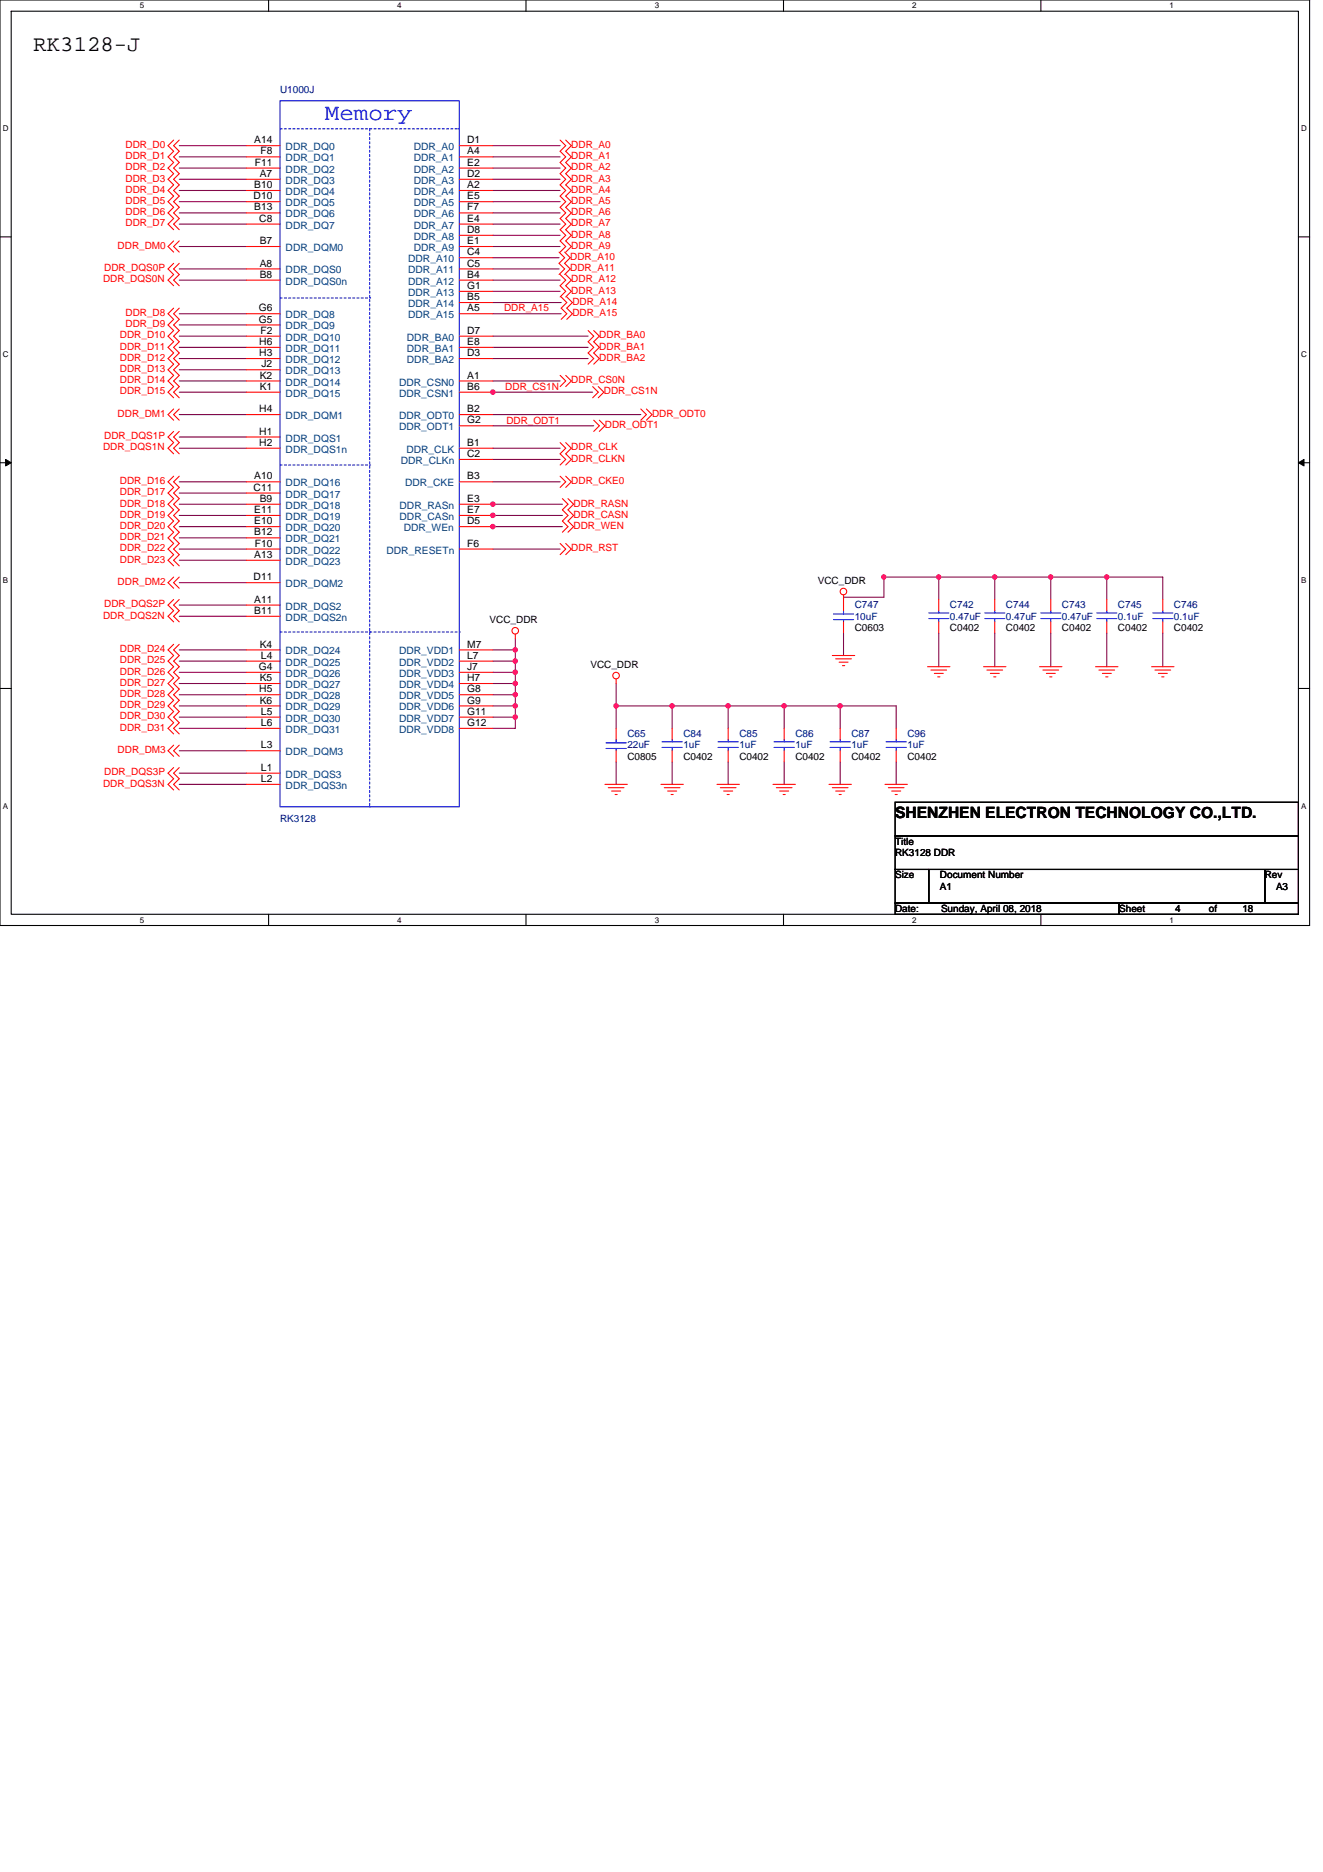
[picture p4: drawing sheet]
<svg xmlns="http://www.w3.org/2000/svg" width="210mm" height="297mm" viewBox="0 0 210 297" stroke-linecap="round" stroke-linejoin="round" font-family="sans-serif">
<path d="M0 0h207.9v146.9h-207.9zM1.8 1.8h204.3v143.3h-204.3z" fill="none" stroke="#000" stroke-width=".17"/>
<g fill="#fff">
<path d="M22.2 .2h.7v1.4h-.7z"/>
<path d="M22.2 145.3h.7v1.4h-.7z"/>
</g>
<path d="M42.6 0v1.8M42.6 145.1v1.8" fill="none" stroke="#000" stroke-width=".17"/>
<g fill="#fff">
<path d="M63.1 .2h.7v1.4h-.7z"/>
<path d="M63.1 145.3h.7v1.4h-.7z"/>
</g>
<path d="M83.5 0v1.8M83.5 145.1v1.8" fill="none" stroke="#000" stroke-width=".17"/>
<g fill="#fff">
<path d="M103.9 .2h.7v1.4h-.7z"/>
<path d="M103.9 145.3h.7v1.4h-.7z"/>
</g>
<path d="M124.4 0v1.8M124.4 145.1v1.8" fill="none" stroke="#000" stroke-width=".17"/>
<g fill="#fff">
<path d="M144.8 .2h.7v1.4h-.7z"/>
<path d="M144.8 145.3h.7v1.4h-.7z"/>
</g>
<path d="M165.2 0v1.8M165.2 145.1v1.8" fill="none" stroke="#000" stroke-width=".17"/>
<g fill="#fff">
<path d="M185.6 .2h.7v1.4h-.7z"/>
<path d="M185.6 145.3h.7v1.4h-.7z"/>
<path d="M.4 19.7h1v1.4h-1z"/>
<path d="M206.5 19.7h.9v1.4h-.9z"/>
<path d="M.4 55.5h1v1.4h-1z"/>
<path d="M206.5 55.5h.9v1.4h-.9z"/>
</g>
<path d="M0 37.6h1.8M206.1 37.6h1.8" fill="none" stroke="#000" stroke-width=".17"/>
<g fill="#fff">
<path d="M.4 91.3h.9v1.5h-.9z"/>
<path d="M206.5 91.3h.9v1.5h-.9z"/>
</g>
<path d="M0 73.4h1.8M206.1 73.4h1.8" fill="none" stroke="#000" stroke-width=".17"/>
<path d="M.9 72.9l.9 .5-.9 .5zM206.1 73.4l.9-.5v1z" fill="#000" stroke="#000" stroke-width=".16"/>
<g fill="#fff">
<path d="M.4 127.1h.9v1.5h-.9z"/>
<path d="M206.5 127.1h.9v1.5h-.9z"/>
</g>
<path d="M0 109.2h1.8M206.1 109.2h1.8M142.1 127.3h64v5.3h-64zM142.1 132.6h64v5.4h-64zM142.1 138h5.3v5.3h-5.3zM147.4 138h53.3v5.3h-53.3zM200.7 138h5.4v5.3h-5.4zM142.1 143.3h35.5v1.8h-35.5zM177.6 143.3h28.5v1.8h-28.5z" fill="none" stroke="#000" stroke-width=".17"/>
<g fill="none" stroke="#800040" stroke-width=".17">
<path d="M28.4 28.4h10.7M28.4 24.9h10.7M28.4 30.2h10.7M28.4 33.8h10.7M28.4 23.1h10.7M28.4 32h10.7M28.4 26.7h10.7M28.4 35.6h10.7M28.4 39.1h10.7M78.2 37.3h10.7M78.2 24.9h10.7M78.2 35.6h10.7"/>
<path d="M78.2 28.4h10.7M78.2 26.7h10.7M78.2 30.2h10.7M78.2 33.8h10.7M78.2 23.1h10.7M78.2 39.1h10.7M78.2 32h10.7M28.4 44.4h10.7M28.4 42.7h10.7M28.4 51.6h10.7M28.4 56.9h10.7M28.4 55.1h10.7"/>
<path d="M28.4 53.3h10.7M28.4 49.8h10.7M28.4 58.7h10.7M78.2 44.4h10.7M78.2 42.7h10.5M78.2 46.2h10.7M78.2 40.9h10.5M78.2 48h10.9M78.2 49.8h10.9M78.2 53.3h15.1M78.2 56.9h15.1M78.2 55.1h15.1"/>
<path d="M28.4 60.5h10.7M28.4 62.2h10.7M28.4 69.3h10.7M28.4 71.1h10.7M28.4 65.8h10.7M28.4 76.5h10.7M28.4 78.2h10.7M78.1 62.2h16M78.2 65.8h23.5M78.2 60.5h10.7M78.2 72.9h10.7M78.2 71.1h10.7"/>
<path d="M78.2 76.5h10.7M78.2 67.6h16M28.4 81.8h10.7M28.4 85.3h10.7M28.4 88.9h10.7M28.4 80h10.7M28.4 83.6h10.7M28.4 87.1h10.7M28.4 96h10.7M28.4 97.8h10.7M28.4 92.5h10.7M78.1 81.8h11.2"/>
<path d="M78.2 87.1h10.7M89.3 80h-11.2M89.3 83.6h-11.2M140.1 91.6h.2M140.3 91.6h8.7M140.3 91.6v3.2h-6.4v.3M149 91.6v3.5M149 91.6h8.9M157.9 91.6v3.5M157.9 91.6h8.9M166.8 91.6v3.5M166.8 91.6h8.9"/>
<path d="M175.7 91.6v3.5M175.7 91.6h8.9v3.5M28.4 113.8h10.7M28.4 115.6h10.7M28.4 112h10.7M28.4 108.5h10.7M28.4 103.1h10.7M28.4 106.7h10.7M28.4 110.2h10.7M28.4 104.9h10.7M28.4 119.1h10.7M78.2 110.2h3.6"/>
<path d="M78.2 103.1h3.6M78.2 104.9h3.6M78.2 106.7h3.6M78.2 108.5h3.6M78.2 112h3.6M78.2 113.8h3.6M81.8 103.1v1.8M81.8 108.5v1.7M81.8 101.3v1.8M81.8 104.9v1.8M81.8 106.7v1.8M81.8 110.2v1.8"/>
<path d="M81.8 112v1.8M81.8 113.8v1.8h-3.6M97.8 108.5v7.1M97.8 112h8.9M106.7 112v3.6M106.7 112h8.9M115.6 112h8.9M115.6 112v3.6M124.5 112h8.8M124.5 112v3.6M133.3 112h8.9v3.6M133.4 112v3.6"/>
<path d="M133.9 100.5v3.5h-.2M149 100.5v5.3M157.9 100.5v5.3M166.8 100.5v5.3M175.7 100.5v5.3M184.6 100.5v5.3M28.4 124.5h10.7M28.4 122.7h10.7M97.8 120.9v3.6M106.7 120.9v3.6M115.6 120.9v3.6M124.5 120.9v3.6"/>
<path d="M133.3 120.9v3.6M142.2 120.9v3.6"/>
</g>
<g fill="#f0f" stroke="#f0f" stroke-width=".17">
<circle cx="81.8" cy="103.1" r=".35"/>
<circle cx="81.8" cy="104.9" r=".35"/>
<circle cx="81.8" cy="106.7" r=".35"/>
<circle cx="81.8" cy="108.4" r=".35"/>
<circle cx="81.8" cy="112" r=".35"/>
<circle cx="81.8" cy="110.2" r=".35"/>
<circle cx="81.8" cy="113.8" r=".35"/>
<circle cx="78.2" cy="81.8" r=".35"/>
<circle cx="78.2" cy="83.6" r=".35"/>
<circle cx="78.2" cy="80" r=".35"/>
<circle cx="78.2" cy="62.2" r=".35"/>
<circle cx="157.9" cy="91.6" r=".35"/>
<circle cx="149" cy="91.6" r=".35"/>
<circle cx="166.8" cy="91.6" r=".35"/>
<circle cx="175.6" cy="91.6" r=".35"/>
<circle cx="140.3" cy="91.6" r=".34"/>
<circle cx="106.7" cy="112" r=".35"/>
<circle cx="97.8" cy="112" r=".35"/>
<circle cx="115.6" cy="112" r=".35"/>
<circle cx="133.3" cy="112" r=".35"/>
<circle cx="124.4" cy="112" r=".35"/>
</g>
<g fill="none" stroke="#f00" stroke-width=".17">
<path d="M27.6 22.2l-.9 .9 .9 .9-.9 .9 .9 .9-.9 .9 .9 .9-.9 .8 .9 .9-.9 .9 .9 .9-.9 .9 .9 .9-.9 .9 .9 .9-.9 .9 .9 .8M27.6 38.2l-.9 .9 .9 .9M28.4 22.2l-.8 .9 .8 .9-.8 .9 .8 .9-.8 .9 .8 .9-.8 .8 .8 .9-.8 .9 .8 .9-.8 .9 .8 .9-.8 .9 .8 .9-.8 .9 .8 .8M28.4 38.2l-.8 .9 .8 .9M39.1 39.1h5.3M39.1 23.1h5.3M39.1 24.9h5.3M39.1 26.7h5.3M39.1 28.4h5.3M39.1 30.2h5.3M39.1 32h5.3M39.1 33.8h5.3"/>
<path d="M39.1 35.6h5.3M72.9 23.1h5.3M72.9 24.9h5.3M72.9 26.7h5.3M72.9 28.4h5.3M72.9 30.2h5.3M72.9 32h5.3M72.9 33.8h5.3M72.9 35.6h5.3M72.9 37.3h5.3M72.9 39.1h5.3M88.9 22.2l.9 .9-.9 .9 .9 .9-.9 .9 .9 .9-.9 .9 .9 .8-.9 .9 .9 .9-.9 .9 .9 .9-.9 .9 .9 .9-.9 .9 .9 .9-.9 .8 .9 .9-.9 .9 .9 .9-.9 .9"/>
<path d="M89.8 22.2l.9 .9-.9 .9 .9 .9-.9 .9 .9 .9-.9 .9 .9 .8-.9 .9 .9 .9-.9 .9 .9 .9-.9 .9 .9 .9-.9 .9 .9 .9-.9 .8 .9 .9-.9 .9 .9 .9-.9 .9M27.6 41.8l-.9 .9 .9 .9-.9 .8 .9 .9M27.6 48.9l-.9 .9 .9 .9-.9 .9 .9 .9-.9 .8 .9 .9-.9 .9 .9 .9-.9 .9 .9 .9-.9 .9 .9 .9-.9 .9 .9 .8-.9 .9 .9 .9M28.4 41.8l-.8 .9 .8 .9-.8 .8 .8 .9M28.4 48.9l-.8 .9 .8 .9-.8 .9 .8 .9-.8 .8 .8 .9-.8 .9 .8 .9-.8 .9 .8 .9-.8 .9 .8 .9-.8 .9 .8 .8-.8 .9 .8 .9M39.1 42.7h5.3M39.1 44.4h5.3M39.1 49.8h5.3M39.1 51.6h5.3M39.1 53.3h5.3M39.1 55.1h5.3M39.1 56.9h5.3"/>
<path d="M39.1 58.7h5.3M72.9 53.3h5.3M72.9 55.1h5.3M72.9 56.9h5.3M72.9 40.9h5.3M72.9 42.7h5.3M72.9 44.4h5.3M72.9 46.2h5.3M72.9 48h5.3M72.9 49.8h5.3M88.7 40l.9 .9-.9 .9 .9 .9-.9 .9M88.9 59.6l.9 .9-.9 .8"/>
<path d="M88.9 43.6l.9 .8-.9 .9 .9 .9-.9 .9M89.1 47.1l.9 .9-.9 .9 .9 .9-.9 .9M89.6 40l.9 .9-.9 .9 .9 .9-.9 .9M89.8 59.6l.9 .9-.9 .8M89.8 43.6l.9 .8-.9 .9 .9 .9-.9 .9M90 47.1l.8 .9-.8 .9 .8 .9-.8 .9M93.3 52.5l.9 .8-.9 .9 .9 .9-.9 .9 .9 .9-.9 .9M94.2 52.5l.9 .8-.9 .9 .9 .9-.9 .9 .9 .9-.9 .9M27.6 64.9l-.9 .9 .9 .9M27.6 68.5l-.9 .8 .9 .9-.9 .9 .9 .9M27.6 75.6l-.9 .9 .9 .8-.9 .9 .9 .9-.9 .9 .9 .9-.9 .9 .9 .9-.9 .9 .9 .9-.9 .8 .9 .9-.9 .9 .9 .9-.9 .9 .9 .9M28.4 64.9l-.8 .9 .8 .9"/>
<path d="M28.4 68.5l-.8 .8 .8 .9-.8 .9 .8 .9M28.4 75.6l-.8 .9 .8 .8-.8 .9 .8 .9-.8 .9 .8 .9-.8 .9 .8 .9-.8 .9 .8 .9-.8 .8 .8 .9-.8 .9 .8 .9-.8 .9 .8 .9M39.1 65.8h5.3M39.1 69.3h5.3M39.1 71.1h5.3M39.1 60.5h5.3M39.1 62.2h5.3M39.1 76.5h5.3M39.1 78.2h5.3M72.9 60.5h5.3M72.9 62.2h5.3M72.9 76.5h5.3"/>
<path d="M72.9 65.8h5.3M72.9 67.6h5.3M72.9 71.1h5.3M72.9 72.9h5.3M88.9 70.2l.9 .9-.9 .9 .9 .9-.9 .9M88.9 75.6l.9 .9-.9 .8M89.3 79.1l.8 .9-.8 .9 .8 .9-.8 .9 .8 .9-.8 .9M89.8 70.2l.9 .9-.9 .9 .9 .9-.9 .9M89.8 75.6l.9 .9-.9 .8M90.1 79.1l.9 .9-.9 .9 .9 .9-.9 .9 .9 .9-.9 .9M94.1 61.3l.9 .9-.9 .9M94.2 66.7l.9 .9-.9 .9"/>
<path d="M95 61.3l.8 .9-.8 .9M95.1 66.7l.9 .9-.9 .9M101.7 64.9l.9 .9-.9 .9M102.6 64.9l.9 .9-.9 .9M27.6 91.6l-.9 .9 .9 .8M27.6 95.1l-.9 .9 .9 .9-.9 .9 .9 .9M28.4 91.6l-.8 .9 .8 .8M28.4 95.1l-.8 .9 .8 .9-.8 .9 .8 .9M39.1 80h5.3M39.1 81.8h5.3M39.1 83.6h5.3M39.1 85.3h5.3"/>
<path d="M39.1 87.1h5.3M39.1 88.9h5.3M39.1 92.5h5.3M39.1 96h5.3M39.1 97.8h5.3M72.9 80h5.3M72.9 81.8h5.3M72.9 83.6h5.3M72.9 87.1h5.3M88.9 86.2l.9 .9-.9 .9M89.8 86.2l.9 .9-.9 .9M133.9 94.4v2.5"/>
<path d="M133.9 98.7v1.8M149 95.1v1.8M149 98.7v1.8M157.9 95.1v1.8M157.9 98.7v1.8M166.8 95.1v1.8M166.8 98.7v1.8M175.7 95.1v1.8M175.7 98.7v1.8M184.6 95.1v1.8M184.6 98.7v1.8M27.6 102.2l-.9 .9 .9 .9-.9 .9 .9 .9-.9 .9 .9 .9-.9 .9 .9 .8-.9 .9 .9 .9-.9 .9 .9 .9-.9 .9 .9 .9-.9 .9 .9 .9"/>
<path d="M27.6 118.2l-.9 .9 .9 .9M28.4 102.2l-.8 .9 .8 .9-.8 .9 .8 .9-.8 .9 .8 .9-.8 .9 .8 .8-.8 .9 .8 .9-.8 .9 .8 .9-.8 .9 .8 .9-.8 .9 .8 .9M28.4 118.2l-.8 .9 .8 .9M39.1 103.1h5.3M39.1 104.9h5.3M39.1 106.7h5.3M39.1 108.5h5.3M39.1 110.2h5.3M39.1 112h5.3M39.1 113.8h5.3M39.1 115.6h5.3M39.1 119.1h5.3"/>
<path d="M72.9 103.1h5.3M72.9 104.9h5.3M72.9 106.7h5.3M72.9 108.5h5.3M72.9 110.2h5.3M72.9 112h5.3M72.9 113.8h5.3M72.9 115.6h5.3M81.8 100.6v.7M97.8 107.7v.8M97.8 119.1v1.8M97.8 115.6v1.7"/>
<path d="M106.7 115.6v1.7M106.7 119.1v1.8M115.6 115.6v1.7M115.6 119.1v1.8M124.5 115.6v1.7M124.5 119.1v1.8M132.1 104h3.6M132.6 104.5h2.5M133.2 105.1h1.4M133.3 115.6v1.7M133.3 119.1v1.8M133.7 105.6h.4"/>
<path d="M142.2 115.6v1.7M142.2 119.1v1.8M147.2 105.8h3.6M147.7 106.3h2.5M148.3 106.8h1.4M148.8 107.4h.4M156.1 105.8h3.6M156.6 106.3h2.5M157.2 106.8h1.4M157.7 107.4h.4M165 105.8h3.6M165.5 106.3h2.5"/>
<path d="M166.1 106.8h1.4M166.6 107.4h.4M173.9 105.8h3.5M174.4 106.3h2.5M175 106.8h1.4M175.5 107.4h.4M182.8 105.8h3.5M183.3 106.3h2.5M183.9 106.8h1.4M184.4 107.4h.3M27.6 121.8l-.9 .9 .9 .9-.9 .9 .9 .8M28.4 121.8l-.8 .9 .8 .9-.8 .9 .8 .8"/>
<path d="M39.1 122.7h5.3M39.1 124.5h5.3M96 124.5h3.6M96.5 125h2.5M97.1 125.5h1.4M97.6 126.1h.4M104.9 124.5h3.6M105.4 125h2.5M106 125.5h1.4M106.5 126.1h.3M113.8 124.5h3.5M114.3 125h2.5"/>
<path d="M114.9 125.5h1.4M115.4 126.1h.3M122.7 124.5h3.5M123.2 125h2.5M123.7 125.5h1.5M124.3 126.1h.3M131.6 124.5h3.5M132.1 125h2.5M132.6 125.5h1.5M133.2 126.1h.3M140.5 124.5h3.5M141 125h2.5"/>
<path d="M141.5 125.5h1.5M142.1 126.1h.3"/>
<circle cx="133.9" cy="93.9" r=".52"/>
<circle cx="81.8" cy="100.1" r=".52"/>
<circle cx="97.8" cy="107.2" r=".52"/>
</g>
<g fill="none" stroke="#00f" stroke-width=".17">
<path d="M44.4 16h28.5v112h-28.5zM132.3 97.4h3.2M132.3 98.3h3.2M133.9 98.3v.4M133.9 96.9v.5M147.4 98.1h3.2M147.4 97.3h3.2M149 96.9v.4M149 98.1v.6M156.3 98.1h3.2M156.3 97.3h3.2M157.9 96.9v.4"/>
<path d="M157.9 98.1v.6M165.2 98.1h3.2M165.2 97.3h3.2M166.8 96.9v.4M166.8 98.1v.6M174.1 98.1h3.2M174.1 97.3h3.2M175.7 96.9v.4M175.7 98.1v.6M183 98.1h3.2M183 97.3h3.2M184.6 96.9v.4"/>
<path d="M184.6 98.1v.6M96.2 117.9h3.2M96.2 118.8h3.2M97.8 118.8v.3M97.8 117.3v.6M105.1 118.6h3.2M105.1 117.7h3.2M106.7 117.3v.4M106.7 118.6v.5M114 118.6h3.2M114 117.7h3.2M115.6 117.3v.4"/>
<path d="M115.6 118.6v.5M122.9 118.6h3.2M122.9 117.7h3.2M124.5 117.3v.4M124.5 118.6v.5M131.7 118.6h3.3M131.7 117.7h3.3M133.3 117.3v.4M133.3 118.6v.5M140.6 118.6h3.2M140.6 117.7h3.2M142.2 117.3v.4"/>
<path d="M142.2 118.6v.5"/>
</g>
<path d="M44.4 20.4h28.3M58.7 20.4v107.6M72.7 20.4h.1M44.4 47.3h14.3M58.7 47.3h.1M44.4 73.8h14.3M58.7 73.8h.1M44.4 100.3h14.3M58.7 100.3h.1M58.7 100.3h14.2M72.9 100.3h.1M58.7 128h.1" fill="none" stroke="#00f" stroke-width=".17" stroke-dasharray=".3 .3"/>
<text font-size="3.7" fill="#00f" x="51.6" y="19">Memory</text>
<text font-size="3.5" x="5.3" y="8.1">RK3128-J</text>
<text font-size="2.5" x="142.1" y="129.8">SHENZHEN ELECTRON TECHNOLOGY CO.,LTD.</text>
<g font-size="1.6" fill="#000080">
<text x="44.4" y="14.8">U1000J</text>
<text x="135.7" y="96.5">C747</text>
<text x="135.7" y="98.3">10uF</text>
<text x="150.8" y="96.5">C742</text>
<text x="150.8" y="98.3">0.47uF</text>
<text x="159.7" y="96.5">C744</text>
<text x="159.7" y="98.3">0.47uF</text>
<text x="168.6" y="96.5">C743</text>
<text x="168.6" y="98.3">0.47uF</text>
<text x="177.4" y="96.5">C745</text>
<text x="177.4" y="98.3">0.1uF</text>
<text x="186.3" y="96.5">C746</text>
<text x="186.3" y="98.3">0.1uF</text>
<text x="99.6" y="117">C65</text>
<text x="99.6" y="118.8">22uF</text>
<text x="108.5" y="117">C84</text>
<text x="108.5" y="118.8">1uF</text>
<text x="117.3" y="117">C85</text>
<text x="117.3" y="118.8">1uF</text>
<text x="126.2" y="117">C86</text>
<text x="126.2" y="118.8">1uF</text>
<text x="135.1" y="117">C87</text>
<text x="135.1" y="118.8">1uF</text>
<text x="144" y="117">C96</text>
<text x="144" y="118.8">1uF</text>
<text x="44.4" y="130.5">RK3128</text>
</g>
<g font-size="1.6" fill="#f00">
<text x="19.9" y="23.5">DDR_D0</text>
<text x="90.7" y="23.5">DDR_A0</text>
<text x="19.9" y="25.3">DDR_D1</text>
<text x="19.9" y="27">DDR_D2</text>
<text x="19.9" y="28.8">DDR_D3</text>
<text x="90.7" y="25.3">DDR_A1</text>
<text x="90.7" y="27">DDR_A2</text>
<text x="90.7" y="28.8">DDR_A3</text>
<text x="19.9" y="30.6">DDR_D4</text>
<text x="19.9" y="32.4">DDR_D5</text>
<text x="19.9" y="34.1">DDR_D6</text>
<text x="19.9" y="35.9">DDR_D7</text>
<text x="90.7" y="30.6">DDR_A4</text>
<text x="90.7" y="32.4">DDR_A5</text>
<text x="90.7" y="34.1">DDR_A6</text>
<text x="90.7" y="35.9">DDR_A7</text>
<text x="18.7" y="39.5">DDR_DM0</text>
<text x="90.5" y="41.3">DDR_A10</text>
<text x="90.7" y="37.7">DDR_A8</text>
<text x="90.7" y="39.5">DDR_A9</text>
<text x="16.4" y="44.8">DDR_DQS0N</text>
<text x="16.5" y="43">DDR_DQS0P</text>
<text x="90.5" y="43">DDR_A11</text>
<text x="90.7" y="44.8">DDR_A12</text>
<text x="90.7" y="46.6">DDR_A13</text>
<text x="19" y="53.7">DDR_D10</text>
<text x="19.9" y="50.1">DDR_D8</text>
<text x="19.9" y="51.9">DDR_D9</text>
<text x="80" y="49.4">DDR_A15</text>
<text x="90.8" y="48.4">DDR_A14</text>
<text x="90.8" y="50.1">DDR_A15</text>
<text x="95.1" y="53.7">DDR_BA0</text>
<text x="19" y="55.5">DDR_D11</text>
<text x="19" y="57.3">DDR_D12</text>
<text x="19" y="59">DDR_D13</text>
<text x="95.1" y="55.5">DDR_BA1</text>
<text x="95.1" y="57.3">DDR_BA2</text>
<text x="19" y="60.8">DDR_D14</text>
<text x="19" y="62.6">DDR_D15</text>
<text x="80.2" y="61.9">DDR_CS1N</text>
<text x="90.7" y="60.8">DDR_CS0N</text>
<text x="95.8" y="62.6">DDR_CS1N</text>
<text x="16.4" y="71.5">DDR_DQS1N</text>
<text x="16.5" y="69.7">DDR_DQS1P</text>
<text x="18.7" y="66.1">DDR_DM1</text>
<text x="80.4" y="67.2">DDR_ODT1</text>
<text x="90.7" y="71.5">DDR_CLK</text>
<text x="96" y="67.9">DDR_ODT1</text>
<text x="103.5" y="66.1">DDR_ODT0</text>
<text x="19" y="76.8">DDR_D16</text>
<text x="90.7" y="73.3">DDR_CLKN</text>
<text x="90.7" y="76.8">DDR_CKE0</text>
<text x="19" y="78.6">DDR_D17</text>
<text x="19" y="82.1">DDR_D19</text>
<text x="19" y="83.9">DDR_D20</text>
<text x="19" y="80.4">DDR_D18</text>
<text x="91" y="80.4">DDR_RASN</text>
<text x="91" y="82.1">DDR_CASN</text>
<text x="91" y="83.9">DDR_WEN</text>
<text x="19" y="85.7">DDR_D21</text>
<text x="19" y="87.5">DDR_D22</text>
<text x="19" y="89.3">DDR_D23</text>
<text x="90.7" y="87.5">DDR_RST</text>
<text x="18.7" y="92.8">DDR_DM2</text>
<text x="16.4" y="98.1">DDR_DQS2N</text>
<text x="16.5" y="96.4">DDR_DQS2P</text>
<text x="19" y="103.5">DDR_D24</text>
<text x="19" y="105.3">DDR_D25</text>
<text x="19" y="107">DDR_D26</text>
<text x="19" y="108.8">DDR_D27</text>
<text x="19" y="110.6">DDR_D28</text>
<text x="19" y="112.4">DDR_D29</text>
<text x="18.7" y="119.5">DDR_DM3</text>
<text x="19" y="114.2">DDR_D30</text>
<text x="19" y="115.9">DDR_D31</text>
<text x="16.4" y="124.8">DDR_DQS3N</text>
<text x="16.5" y="123">DDR_DQS3P</text>
</g>
<g font-size="1.6">
<text x="40.3" y="22.7">A14</text>
<text x="74.1" y="22.7">D1</text>
<text x="40.3" y="29.8">B10</text>
<text x="40.4" y="26.3">F11</text>
<text x="41.2" y="28.1">A7</text>
<text x="41.3" y="24.5">F8</text>
<text x="74.1" y="24.5">A4</text>
<text x="74.1" y="26.3">E2</text>
<text x="74.1" y="28.1">D2</text>
<text x="74.1" y="29.8">A2</text>
<text x="40.3" y="31.6">D10</text>
<text x="40.3" y="33.4">B13</text>
<text x="41.1" y="35.2">C8</text>
<text x="74.1" y="31.6">E5</text>
<text x="74.1" y="33.4">F7</text>
<text x="74.1" y="35.2">E4</text>
<text x="41.2" y="38.7">B7</text>
<text x="74.1" y="37">D8</text>
<text x="74.1" y="38.7">E1</text>
<text x="74.1" y="40.5">C4</text>
<text x="41.2" y="42.3">A8</text>
<text x="41.2" y="44.1">B8</text>
<text x="74.1" y="42.3">C5</text>
<text x="74.1" y="44.1">B4</text>
<text x="74.1" y="45.8">G1</text>
<text x="74.1" y="47.6">B5</text>
<text x="41.1" y="49.4">G6</text>
<text x="41.1" y="51.2">G5</text>
<text x="41.3" y="53">F2</text>
<text x="74.1" y="49.4">A5</text>
<text x="74.1" y="53">D7</text>
<text x="41.1" y="54.7">H6</text>
<text x="41.1" y="56.5">H3</text>
<text x="41.5" y="58.3">J2</text>
<text x="74.1" y="54.7">E8</text>
<text x="74.1" y="56.5">D3</text>
<text x="41.1" y="65.4">H4</text>
<text x="41.2" y="60.1">K2</text>
<text x="41.2" y="61.8">K1</text>
<text x="74.1" y="60.1">A1</text>
<text x="74.1" y="61.8">B6</text>
<text x="74.1" y="65.4">B2</text>
<text x="41.1" y="69">H1</text>
<text x="41.1" y="70.7">H2</text>
<text x="74.1" y="70.7">B1</text>
<text x="74.1" y="67.2">G2</text>
<text x="40.3" y="77.9">C11</text>
<text x="40.3" y="76.1">A10</text>
<text x="74.1" y="72.5">C2</text>
<text x="74.1" y="76.1">B3</text>
<text x="40.3" y="81.4">E11</text>
<text x="40.3" y="83.2">E10</text>
<text x="41.2" y="79.6">B9</text>
<text x="74.1" y="83.2">D5</text>
<text x="74.1" y="79.6">E3</text>
<text x="74.1" y="81.4">E7</text>
<text x="40.3" y="85">B12</text>
<text x="40.3" y="88.5">A13</text>
<text x="40.4" y="86.7">F10</text>
<text x="74.1" y="86.7">F6</text>
<text x="40.3" y="92.1">D11</text>
<text x="40.3" y="95.6">A11</text>
<text x="129.8" y="92.6">VCC_DDR</text>
<text x="40.3" y="97.4">B11</text>
<text x="77.7" y="98.8">VCC_DDR</text>
<text x="135.7" y="100.1">C0603</text>
<text x="150.8" y="100.1">C0402</text>
<text x="159.7" y="100.1">C0402</text>
<text x="168.6" y="100.1">C0402</text>
<text x="177.4" y="100.1">C0402</text>
<text x="186.3" y="100.1">C0402</text>
<text x="41.1" y="106.3">G4</text>
<text x="41.2" y="102.7">K4</text>
<text x="41.4" y="104.5">L4</text>
<text x="74.1" y="102.7">M7</text>
<text x="74.1" y="104.5">L7</text>
<text x="74.1" y="106.3">J7</text>
<text x="93.7" y="106">VCC_DDR</text>
<text x="41.1" y="109.9">H5</text>
<text x="41.2" y="108.1">K5</text>
<text x="41.2" y="111.6">K6</text>
<text x="41.4" y="113.4">L5</text>
<text x="74.1" y="108.1">H7</text>
<text x="74.1" y="109.9">G8</text>
<text x="74.1" y="111.6">G9</text>
<text x="74.1" y="113.4">G11</text>
<text x="41.4" y="115.2">L6</text>
<text x="41.4" y="118.7">L3</text>
<text x="74.1" y="115.2">G12</text>
<text x="41.4" y="122.3">L1</text>
<text x="41.4" y="124.1">L2</text>
<text x="99.6" y="120.5">C0805</text>
<text x="108.5" y="120.5">C0402</text>
<text x="117.3" y="120.5">C0402</text>
<text x="126.2" y="120.5">C0402</text>
<text x="135.1" y="120.5">C0402</text>
<text x="144" y="120.5">C0402</text>
<text x="142.1" y="135.8">RK3128 DDR</text>
<text x="142.1" y="134">Title</text>
<text x="142.1" y="139.4">Size</text>
<text x="149.2" y="139.4">Document Number</text>
<text x="149.2" y="141.2">A1</text>
<text x="200.7" y="139.4">Rev</text>
<text x="202.5" y="141.2">A3</text>
<text x="142.1" y="144.7">Date:</text>
<text x="149.4" y="144.7">Sunday, April 08, 2018</text>
<text x="177.6" y="144.7">Sheet</text>
<text x="186.5" y="144.7">4</text>
<text x="191.9" y="144.7">of</text>
<text x="197.2" y="144.7">18</text>
</g>
<g font-size="1.6" fill="#004080">
<text x="45.3" y="23.8">DDR_DQ0</text>
<text x="65.7" y="23.8">DDR_A0</text>
<text x="45.3" y="25.6">DDR_DQ1</text>
<text x="45.3" y="27.4">DDR_DQ2</text>
<text x="45.3" y="29.2">DDR_DQ3</text>
<text x="65.7" y="25.6">DDR_A1</text>
<text x="65.7" y="27.4">DDR_A2</text>
<text x="65.7" y="29.2">DDR_A3</text>
<text x="45.3" y="30.9">DDR_DQ4</text>
<text x="45.3" y="32.7">DDR_DQ5</text>
<text x="45.3" y="34.5">DDR_DQ6</text>
<text x="65.7" y="30.9">DDR_A4</text>
<text x="65.7" y="32.7">DDR_A5</text>
<text x="65.7" y="34.5">DDR_A6</text>
<text x="45.3" y="39.8">DDR_DQM0</text>
<text x="45.3" y="36.3">DDR_DQ7</text>
<text x="64.8" y="41.6">DDR_A10</text>
<text x="65.7" y="36.3">DDR_A7</text>
<text x="65.7" y="38.1">DDR_A8</text>
<text x="65.7" y="39.8">DDR_A9</text>
<text x="45.3" y="43.4">DDR_DQS0</text>
<text x="45.3" y="45.2">DDR_DQS0n</text>
<text x="64.8" y="43.4">DDR_A11</text>
<text x="64.8" y="45.2">DDR_A12</text>
<text x="64.8" y="46.9">DDR_A13</text>
<text x="45.3" y="50.5">DDR_DQ8</text>
<text x="45.3" y="52.3">DDR_DQ9</text>
<text x="64.8" y="48.7">DDR_A14</text>
<text x="64.8" y="50.5">DDR_A15</text>
<text x="45.3" y="54.1">DDR_DQ10</text>
<text x="45.3" y="55.8">DDR_DQ11</text>
<text x="45.3" y="57.6">DDR_DQ12</text>
<text x="45.3" y="59.4">DDR_DQ13</text>
<text x="64.6" y="54.1">DDR_BA0</text>
<text x="64.6" y="55.8">DDR_BA1</text>
<text x="64.6" y="57.6">DDR_BA2</text>
<text x="45.3" y="61.2">DDR_DQ14</text>
<text x="45.3" y="62.9">DDR_DQ15</text>
<text x="63.3" y="61.2">DDR_CSN0</text>
<text x="63.3" y="62.9">DDR_CSN1</text>
<text x="45.3" y="66.5">DDR_DQM1</text>
<text x="45.3" y="70.1">DDR_DQS1</text>
<text x="45.3" y="71.8">DDR_DQS1n</text>
<text x="63.3" y="66.5">DDR_ODT0</text>
<text x="63.3" y="68.3">DDR_ODT1</text>
<text x="64.5" y="71.8">DDR_CLK</text>
<text x="45.3" y="77.2">DDR_DQ16</text>
<text x="63.6" y="73.6">DDR_CLKn</text>
<text x="64.3" y="77.2">DDR_CKE</text>
<text x="45.3" y="79">DDR_DQ17</text>
<text x="45.3" y="80.7">DDR_DQ18</text>
<text x="45.3" y="82.5">DDR_DQ19</text>
<text x="63.4" y="80.7">DDR_RASn</text>
<text x="63.4" y="82.5">DDR_CASn</text>
<text x="45.3" y="84.3">DDR_DQ20</text>
<text x="45.3" y="86.1">DDR_DQ21</text>
<text x="45.3" y="87.8">DDR_DQ22</text>
<text x="45.3" y="89.6">DDR_DQ23</text>
<text x="61.3" y="87.8">DDR_RESETn</text>
<text x="64.1" y="84.3">DDR_WEn</text>
<text x="45.3" y="93.2">DDR_DQM2</text>
<text x="45.3" y="96.7">DDR_DQS2</text>
<text x="45.3" y="98.5">DDR_DQS2n</text>
<text x="45.3" y="103.8">DDR_DQ24</text>
<text x="45.3" y="105.6">DDR_DQ25</text>
<text x="45.3" y="107.4">DDR_DQ26</text>
<text x="63.3" y="103.8">DDR_VDD1</text>
<text x="63.3" y="105.6">DDR_VDD2</text>
<text x="63.3" y="107.4">DDR_VDD3</text>
<text x="45.3" y="109.2">DDR_DQ27</text>
<text x="45.3" y="111">DDR_DQ28</text>
<text x="45.3" y="112.7">DDR_DQ29</text>
<text x="63.3" y="109.2">DDR_VDD4</text>
<text x="63.3" y="111">DDR_VDD5</text>
<text x="63.3" y="112.7">DDR_VDD6</text>
<text x="45.3" y="114.5">DDR_DQ30</text>
<text x="45.3" y="116.3">DDR_DQ31</text>
<text x="45.3" y="119.8">DDR_DQM3</text>
<text x="63.3" y="114.5">DDR_VDD7</text>
<text x="63.3" y="116.3">DDR_VDD8</text>
<text x="45.3" y="123.4">DDR_DQS3</text>
<text x="45.3" y="125.2">DDR_DQS3n</text>
</g>
<g font-size="1.3">
<text x="22.2" y="1.3">5</text>
<text x="63.1" y="1.3">4</text>
<text x="103.9" y="1.3">3</text>
<text x="144.8" y="1.3">2</text>
<text x="185.6" y="1.3">1</text>
<text x=".4" y="20.8">D</text>
<text x="206.5" y="20.8">D</text>
<text x=".4" y="56.6">C</text>
<text x="206.5" y="56.6">C</text>
<text x=".4" y="92.5">B</text>
<text x="206.5" y="92.5">B</text>
<text x=".4" y="128.3">A</text>
<text x="206.5" y="128.3">A</text>
<text x="22.2" y="146.4">5</text>
<text x="63.1" y="146.4">4</text>
<text x="103.9" y="146.4">3</text>
<text x="144.8" y="146.4">2</text>
<text x="185.6" y="146.4">1</text>
</g>
</svg>
